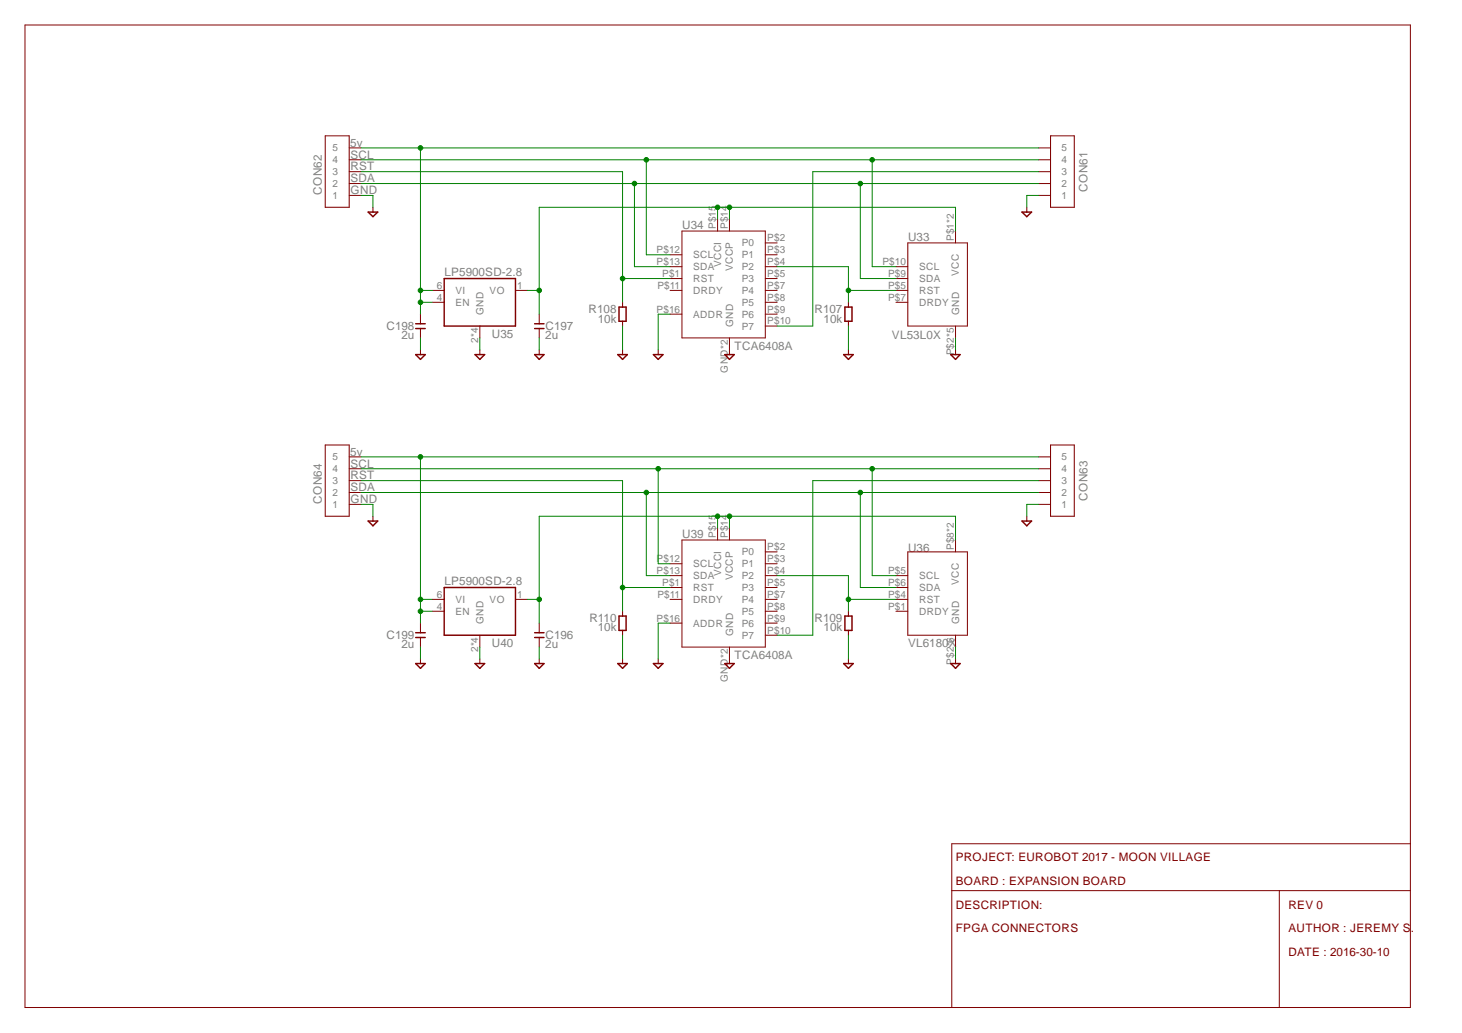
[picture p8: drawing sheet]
<svg xmlns="http://www.w3.org/2000/svg" width="297mm" height="210mm" viewBox="0 0 297 210" stroke-linecap="round" stroke-linejoin="round" font-family="sans-serif">
<g fill="none" stroke="#800000" stroke-width=".2">
<path d="M5.1 5.1h281.5v199.6h-281.5zM70.9 39.7h2.5M70.9 37.3h2.5M70.9 34.9h2.5M70.9 32.5h2.5M70.9 30.1h2.5M211 39.7h2.4M211 37.3h2.4M211 34.9h2.4M211 32.5h2.4M211 30.1h2.4M87.8 59h2.5"/>
<path d="M104.7 59h2.4M136.1 54.2h2.5M136.1 56.6h2.5M136.1 59h2.5M136.1 51.8h2.5M138.6 46.9h16.9v21.8h-16.9zM145.8 44.5v2.4M148.2 44.5v2.4M155.5 54.2h2.4M155.5 56.6h2.4M155.5 59h2.4M155.5 49.4h2.4"/>
<path d="M155.5 51.8h2.4M182 54.2h2.4M182 56.6h2.4M182 59h2.4M184.4 49.4h12.2v16.9h-12.2zM194.1 46.9v2.5M87.8 61.4h2.5M97.5 66.3v2.4M136.1 63.8h2.5M148.2 68.7v2.4M155.5 61.4h2.4M155.5 66.3h2.4"/>
<path d="M155.5 63.8h2.4M182 61.4h2.4M194.1 66.3v2.4M70.9 97.7h2.5M70.9 95.2h2.5M70.9 92.8h2.5M211 97.7h2.4M211 95.2h2.4M211 92.8h2.4M70.9 102.5h2.5M70.9 100.1h2.5M136.1 114.6h2.5"/>
<path d="M136.1 117h2.5M136.1 119.4h2.5M138.6 109.7h16.9v21.8h-16.9zM145.8 107.3v2.4M148.2 107.3v2.4M155.5 114.6h2.4M155.5 117h2.4M155.5 119.4h2.4M155.5 112.1h2.4M182 117h2.4M182 119.4h2.4M184.4 112.1h12.2v17h-12.2z"/>
<path d="M194.1 109.7v2.4M211 102.5h2.4M211 100.1h2.4M87.8 121.8h2.5M87.8 124.2h2.5M97.5 129.1v2.4M104.7 121.8h2.4M136.1 121.8h2.5M136.1 126.6h2.5M148.2 131.5v2.4M155.5 121.8h2.4M155.5 126.6h2.4"/>
<path d="M155.5 124.2h2.4M155.5 129.1h2.4M182 121.8h2.4M182 124.2h2.4M194.1 129.1v2.4M286.6 171.4h-93.2v33.3M193.4 181h93.2M259.9 181v23.7"/>
</g>
<g fill="none" stroke="#800000" stroke-width=".21">
<path d="M66.1 27.6h4.8v14.5h-4.8zM213.4 27.6h4.9v14.5h-4.9zM75.8 42.1v1M208.6 42.1v1M85.4 63.8v2M85.4 66.8v1.9M85.4 71.1v1M97.5 71.1v1M109.6 63.8v2M109.6 66.8v1.9M109.6 71.1v1M126.5 61.4v1"/>
<path d="M126.5 65.3v1M126.5 71.1v1M133.7 71.1v1M148.2 71.1v1M172.4 61.4v1M172.4 65.3v1M172.4 71.1v1M194.1 71.1v1M66.1 90.4h4.8v14.5h-4.8zM213.4 90.4h4.9v14.5h-4.9zM75.8 104.9v1M208.6 104.9v1"/>
<path d="M85.4 126.6v2M85.4 129.5v2M85.4 133.9v.9M97.5 133.9v.9M109.6 126.6v2M109.6 129.5v2M109.6 133.9v.9M126.5 124.2v1M126.5 128.1v1M126.5 133.9v.9M133.7 133.9v.9M148.2 133.9v.9"/>
<path d="M172.4 124.2v1M172.4 128.1v1M172.4 133.9v.9M194.1 133.9v.9"/>
</g>
<g fill="none" stroke="#800000" stroke-width=".3">
<path d="M74.8 43.1h1.9l-.9 .9zM90.3 56.6h14.4v9.7h-14.4zM207.6 43.1h2l-1 .9zM84.5 72.1h1.9l-1 .9zM84.5 66.8h1.9M84.5 65.8h1.9M96.5 72.1h2l-1 .9zM108.6 72.1h1.9l-.9 .9zM108.6 66.8h1.9M108.6 65.8h1.9M125.5 72.1h2l-1 .9zM125.8 62.4h1.4v2.9h-1.4z"/>
<path d="M132.8 72.1h1.9l-1 .9zM147.3 72.1h1.9l-1 .9zM171.4 72.1h2l-1 .9zM171.7 62.4h1.4v2.9h-1.4zM193.2 72.1h1.9l-1 .9zM74.8 105.9h1.9l-.9 .9zM90.3 119.4h14.4v9.7h-14.4zM207.6 105.9h2l-1 .9zM84.5 134.8h1.9l-1 1zM84.5 129.5h1.9M84.5 128.6h1.9M96.5 134.8h2l-1 1z"/>
<path d="M108.6 134.8h1.9l-.9 1zM108.6 129.5h1.9M108.6 128.6h1.9M125.5 134.8h2l-1 1zM125.8 125.2h1.4v2.9h-1.4zM132.8 134.8h1.9l-1 1zM147.3 134.8h1.9l-1 1zM171.4 134.8h2l-1 1zM171.7 125.2h1.4v2.9h-1.4zM193.2 134.8h1.9l-1 1z"/>
</g>
<g fill="none" stroke="#008000" stroke-width=".2">
<path d="M73.4 39.7h2.4v2.4M211 39.7h-2.4v2.4M157.9 54.2h14.5v7.2M172.4 59h9.6M85.4 68.7v2.4M97.5 68.7v2.4M109.6 68.7v2.4M126.5 66.3v4.8M136.1 63.8h-2.4v7.3M172.4 66.3v4.8M194.1 68.7v2.4M73.4 102.5h2.4v2.4"/>
<path d="M211 102.5h-2.4v2.4M85.4 131.5v2.4M97.5 131.5v2.4M109.6 131.5v2.4M126.5 129.1v4.8M136.1 126.6h-2.4v7.3M172.4 129.1v4.8M194.1 131.5v2.4"/>
</g>
<circle cx="172.4" cy="59" r=".46" fill="#008000"/>
<g fill="none" stroke="#008000" stroke-width=".2">
<path d="M73.4 34.9h53.1v26.5M126.5 56.6h9.6"/>
<circle cx="172.4" cy="59" r=".46"/>
</g>
<circle cx="126.5" cy="56.6" r=".46" fill="#008000"/>
<g fill="none" stroke="#008000" stroke-width=".2">
<path d="M73.4 37.3h137.6M128.9 37.3v16.9h7.2"/>
<circle cx="126.5" cy="56.6" r=".46"/>
</g>
<circle cx="128.9" cy="37.3" r=".46" fill="#008000"/>
<g fill="none" stroke="#008000" stroke-width=".2">
<path d="M174.8 37.3v19.3h7.2"/>
<circle cx="128.9" cy="37.3" r=".46"/>
</g>
<circle cx="174.8" cy="37.3" r=".46" fill="#008000"/>
<g fill="none" stroke="#008000" stroke-width=".2">
<path d="M73.4 32.5h137.6M131.3 32.5v19.3h4.8"/>
<circle cx="174.8" cy="37.3" r=".46"/>
</g>
<circle cx="131.3" cy="32.5" r=".46" fill="#008000"/>
<g fill="none" stroke="#008000" stroke-width=".2">
<path d="M177.2 32.5v21.7h4.8"/>
<circle cx="131.3" cy="32.5" r=".46"/>
</g>
<circle cx="177.2" cy="32.5" r=".46" fill="#008000"/>
<g fill="none" stroke="#008000" stroke-width=".2">
<path d="M73.4 30.1h137.6M85.4 30.1v33.7M211 34.9h-45.9v31.4h-7.2M85.4 59h2.4"/>
<circle cx="177.2" cy="32.5" r=".46"/>
</g>
<circle cx="85.4" cy="59" r=".46" fill="#008000"/>
<circle cx="85.4" cy="59" r=".46" fill="none" stroke="#008000" stroke-width=".2"/>
<circle cx="85.4" cy="30.1" r=".46" fill="#008000"/>
<g fill="none" stroke="#008000" stroke-width=".2">
<path d="M85.4 61.4h2.4"/>
<circle cx="85.4" cy="30.1" r=".46"/>
</g>
<circle cx="85.4" cy="61.4" r=".46" fill="#008000"/>
<g fill="none" stroke="#008000" stroke-width=".2">
<path d="M194.1 46.9v-4.8h-84.5v21.7"/>
<circle cx="85.4" cy="61.4" r=".46"/>
</g>
<circle cx="109.6" cy="59" r=".46" fill="#008000"/>
<g fill="none" stroke="#008000" stroke-width=".2">
<path d="M107.1 59h2.5M145.8 42.1v2.4"/>
<circle cx="109.6" cy="59" r=".46"/>
</g>
<circle cx="145.8" cy="42.1" r=".46" fill="#008000"/>
<g fill="none" stroke="#008000" stroke-width=".2">
<path d="M148.2 42.1v2.4"/>
<circle cx="145.8" cy="42.1" r=".46"/>
</g>
<circle cx="148.2" cy="42.1" r=".46" fill="#008000"/>
<g fill="none" stroke="#008000" stroke-width=".2">
<path d="M73.4 92.8h137.6M85.4 92.8v29h2.4"/>
<circle cx="148.2" cy="42.1" r=".46"/>
</g>
<circle cx="85.4" cy="92.8" r=".46" fill="#008000"/>
<g fill="none" stroke="#008000" stroke-width=".2">
<path d="M85.4 121.8v2.4h2.4"/>
<circle cx="85.4" cy="92.8" r=".46"/>
</g>
<circle cx="85.4" cy="121.8" r=".46" fill="#008000"/>
<g fill="none" stroke="#008000" stroke-width=".2">
<path d="M85.4 124.2v2.4"/>
<circle cx="85.4" cy="121.8" r=".46"/>
</g>
<circle cx="85.4" cy="124.2" r=".46" fill="#008000"/>
<g fill="none" stroke="#008000" stroke-width=".2">
<path d="M73.4 95.2h137.6M133.7 95.2v19.4h2.4"/>
<circle cx="85.4" cy="124.2" r=".46"/>
</g>
<circle cx="133.7" cy="95.2" r=".46" fill="#008000"/>
<g fill="none" stroke="#008000" stroke-width=".2">
<path d="M177.2 95.2v21.8h4.8"/>
<circle cx="133.7" cy="95.2" r=".46"/>
</g>
<circle cx="177.2" cy="95.2" r=".46" fill="#008000"/>
<g fill="none" stroke="#008000" stroke-width=".2">
<path d="M73.4 100.1h137.6M131.3 100.1v16.9h4.8"/>
<circle cx="177.2" cy="95.2" r=".46"/>
</g>
<circle cx="131.3" cy="100.1" r=".46" fill="#008000"/>
<g fill="none" stroke="#008000" stroke-width=".2">
<path d="M174.8 100.1v19.3h7.2"/>
<circle cx="131.3" cy="100.1" r=".46"/>
</g>
<circle cx="174.8" cy="100.1" r=".46" fill="#008000"/>
<g fill="none" stroke="#008000" stroke-width=".2">
<path d="M148.2 104.9v2.4M194.1 109.7v-4.8h-84.5v16.9h-2.5"/>
<circle cx="174.8" cy="100.1" r=".46"/>
</g>
<circle cx="148.2" cy="104.9" r=".46" fill="#008000"/>
<g fill="none" stroke="#008000" stroke-width=".2">
<path d="M145.8 104.9v2.4"/>
<circle cx="148.2" cy="104.9" r=".46"/>
</g>
<circle cx="145.8" cy="104.9" r=".46" fill="#008000"/>
<g fill="none" stroke="#008000" stroke-width=".2">
<path d="M109.6 121.8v4.8"/>
<circle cx="145.8" cy="104.9" r=".46"/>
</g>
<circle cx="109.6" cy="121.8" r=".46" fill="#008000"/>
<g fill="none" stroke="#008000" stroke-width=".2">
<path d="M73.4 97.7h53.1v26.5M126.5 119.4h9.6"/>
<circle cx="109.6" cy="121.8" r=".46"/>
</g>
<circle cx="126.5" cy="119.4" r=".46" fill="#008000"/>
<g fill="none" stroke="#008000" stroke-width=".2">
<path d="M211 97.7h-45.9v31.4h-7.2M157.9 117h14.5v7.2M172.4 121.8h9.6"/>
<circle cx="126.5" cy="119.4" r=".46"/>
</g>
<circle cx="172.4" cy="121.8" r=".46" fill="#008000"/>
<circle cx="172.4" cy="121.8" r=".46" fill="none" stroke="#008000" stroke-width=".2"/>
<g font-size="2.4" fill="#808080">
<text x="71.2" y="29.8">5v</text>
<text x="71.2" y="34.6">RST</text>
<text x="71.2" y="32.2">SCL</text>
<text x="65.4" y="39.6" transform="rotate(-90 65.4 39.6)">CON62</text>
<text x="71.2" y="37">SDA</text>
<text x="71.2" y="39.5">GND</text>
<text x="220.9" y="38.9" transform="rotate(-90 220.9 38.9)">CON61</text>
<text x="138.6" y="46.4">U34</text>
<text x="184.5" y="48.9">U33</text>
<text x="90.3" y="56.1">LP5900SD-2.8</text>
<text x="119.6" y="63.6">R108</text>
<text x="121.5" y="65.5">10k</text>
<text x="165.5" y="63.6">R107</text>
<text x="167.3" y="65.5">10k</text>
<text x="78.5" y="67">C198</text>
<text x="81.6" y="68.9">2u</text>
<text x="99.9" y="68.7">U35</text>
<text x="110.8" y="68.9">2u</text>
<text x="110.8" y="67">C197</text>
<text x="149.2" y="71.1">TCA6408A</text>
<text x="181.2" y="68.9">VL53L0X</text>
<text x="71.2" y="92.6">5v</text>
<text x="71.2" y="95">SCL</text>
<text x="71.2" y="99.8">SDA</text>
<text x="71.2" y="97.4">RST</text>
<text x="220.9" y="101.7" transform="rotate(-90 220.9 101.7)">CON63</text>
<text x="65.4" y="102.4" transform="rotate(-90 65.4 102.4)">CON64</text>
<text x="71.2" y="102.2">GND</text>
<text x="138.6" y="109.3">U39</text>
<text x="184.5" y="112.1">U36</text>
<text x="90.3" y="118.9">LP5900SD-2.8</text>
<text x="78.5" y="129.8">C199</text>
<text x="81.6" y="131.7">2u</text>
<text x="99.9" y="131.5">U40</text>
<text x="110.8" y="131.7">2u</text>
<text x="110.8" y="129.8">C196</text>
<text x="119.8" y="126.4">R110</text>
<text x="121.5" y="128.3">10k</text>
<text x="165.5" y="126.4">R109</text>
<text x="167.3" y="128.3">10k</text>
<text x="184.5" y="131.5">VL6180X</text>
<text x="149.2" y="133.9">TCA6408A</text>
</g>
<g font-size="2.4" fill="#800000">
<text x="194.2" y="179.8">BOARD : EXPANSION BOARD</text>
<text x="194.2" y="174.9">PROJECT: EUROBOT 2017 - MOON VILLAGE</text>
<text x="194.2" y="184.6">DESCRIPTION:</text>
<text x="261.8" y="184.6">REV 0</text>
<text x="194.2" y="189.4">FPGA CONNECTORS</text>
<text x="261.8" y="189.4">AUTHOR : JEREMY S.</text>
<text x="261.8" y="194.3">DATE : 2016-30-10</text>
</g>
<g font-size="2" fill="#808080">
<text x="67.6" y="35.6">3</text>
<text x="67.6" y="33.2">4</text>
<text x="67.6" y="30.7">5</text>
<text x="215.7" y="35.6">3</text>
<text x="215.7" y="33.2">4</text>
<text x="215.7" y="30.7">5</text>
<text x="67.6" y="40.4">1</text>
<text x="67.6" y="38">2</text>
<text x="215.7" y="40.4">1</text>
<text x="215.7" y="38">2</text>
<text x="145.5" y="46.6" transform="rotate(-90 145.5 46.6)">P$15</text>
<text x="147.9" y="46.6" transform="rotate(-90 147.9 46.6)">P$14</text>
<text x="133.4" y="51.4">P$12</text>
<text x="133.4" y="53.8">P$13</text>
<text x="140.8" y="52.5">SCL</text>
<text x="150.7" y="50.1">P0</text>
<text x="150.7" y="52.5">P1</text>
<text x="155.9" y="49">P$2</text>
<text x="155.9" y="51.4">P$3</text>
<text x="155.9" y="53.8">P$4</text>
<text x="179.3" y="53.8">P$10</text>
<text x="193.8" y="49" transform="rotate(-90 193.8 49)">P$1*2</text>
<text x="88.8" y="58.7">6</text>
<text x="92.5" y="59.7">VI</text>
<text x="99.5" y="59.7">VO</text>
<text x="105.1" y="58.7">1</text>
<text x="133.6" y="58.7">P$11</text>
<text x="134.5" y="56.3">P$1</text>
<text x="140.8" y="54.9">SDA</text>
<text x="140.8" y="57.3">RST</text>
<text x="140.8" y="59.7">DRDY</text>
<text x="146.5" y="54.3" transform="rotate(-90 146.5 54.3)">VCCI</text>
<text x="148.9" y="55.1" transform="rotate(-90 148.9 55.1)">VCCP</text>
<text x="150.7" y="57.3">P3</text>
<text x="150.7" y="54.9">P2</text>
<text x="150.7" y="59.7">P4</text>
<text x="155.9" y="56.3">P$5</text>
<text x="155.9" y="58.7">P$7</text>
<text x="180.4" y="56.3">P$9</text>
<text x="180.4" y="58.7">P$5</text>
<text x="186.7" y="54.9">SCL</text>
<text x="186.7" y="57.3">SDA</text>
<text x="186.7" y="59.7">RST</text>
<text x="194.8" y="56.1" transform="rotate(-90 194.8 56.1)">VCC</text>
<text x="88.8" y="61.1">4</text>
<text x="92.5" y="62.1">EN</text>
<text x="98.2" y="64" transform="rotate(-90 98.2 64)">GND</text>
<text x="133.4" y="63.5">P$16</text>
<text x="140.8" y="64.6">ADDR</text>
<text x="150.7" y="62.1">P5</text>
<text x="150.7" y="64.6">P6</text>
<text x="155.9" y="61.1">P$8</text>
<text x="155.9" y="63.5">P$9</text>
<text x="155.9" y="65.9">P$10</text>
<text x="180.4" y="61.1">P$7</text>
<text x="186.7" y="62.1">DRDY</text>
<text x="194.9" y="64" transform="rotate(-90 194.9 64)">GND</text>
<text x="97.2" y="69.7" transform="rotate(-90 97.2 69.7)">2*4</text>
<text x="149" y="66.4" transform="rotate(-90 149 66.4)">GND</text>
<text x="150.7" y="67">P7</text>
<text x="147.9" y="75.7" transform="rotate(-90 147.9 75.7)">GND*2</text>
<text x="193.8" y="72.2" transform="rotate(-90 193.8 72.2)">P$2*5</text>
<text x="67.6" y="96">4</text>
<text x="67.6" y="93.6">5</text>
<text x="215.7" y="96">4</text>
<text x="215.7" y="93.6">5</text>
<text x="67.6" y="100.8">2</text>
<text x="67.6" y="98.4">3</text>
<text x="215.7" y="100.8">2</text>
<text x="215.7" y="98.4">3</text>
<text x="67.6" y="103.2">1</text>
<text x="215.7" y="103.2">1</text>
<text x="145.5" y="109.3" transform="rotate(-90 145.5 109.3)">P$15</text>
<text x="147.9" y="109.3" transform="rotate(-90 147.9 109.3)">P$14</text>
<text x="150.7" y="112.9">P0</text>
<text x="155.9" y="111.8">P$2</text>
<text x="193.8" y="111.8" transform="rotate(-90 193.8 111.8)">P$8*2</text>
<text x="133.4" y="114.2">P$12</text>
<text x="133.4" y="116.6">P$13</text>
<text x="134.5" y="119">P$1</text>
<text x="140.8" y="115.3">SCL</text>
<text x="140.8" y="117.7">SDA</text>
<text x="146.5" y="117.1" transform="rotate(-90 146.5 117.1)">VCCI</text>
<text x="148.9" y="117.9" transform="rotate(-90 148.9 117.9)">VCCP</text>
<text x="150.7" y="115.3">P1</text>
<text x="150.7" y="117.7">P2</text>
<text x="155.9" y="114.2">P$3</text>
<text x="155.9" y="119">P$5</text>
<text x="155.9" y="116.6">P$4</text>
<text x="180.4" y="116.6">P$5</text>
<text x="180.4" y="119">P$6</text>
<text x="186.7" y="117.7">SCL</text>
<text x="194.8" y="118.9" transform="rotate(-90 194.8 118.9)">VCC</text>
<text x="88.8" y="121.5">6</text>
<text x="88.8" y="123.9">4</text>
<text x="92.5" y="122.6">VI</text>
<text x="92.5" y="125">EN</text>
<text x="99.5" y="122.5">VO</text>
<text x="105.1" y="121.5">1</text>
<text x="133.6" y="121.5">P$11</text>
<text x="140.8" y="120.1">RST</text>
<text x="140.8" y="122.6">DRDY</text>
<text x="150.7" y="120.1">P3</text>
<text x="150.7" y="122.5">P4</text>
<text x="150.7" y="124.9">P5</text>
<text x="155.9" y="121.5">P$7</text>
<text x="155.9" y="123.9">P$8</text>
<text x="180.4" y="121.5">P$4</text>
<text x="180.4" y="123.9">P$1</text>
<text x="186.7" y="120.1">SDA</text>
<text x="186.7" y="122.6">RST</text>
<text x="186.7" y="125">DRDY</text>
<text x="98.2" y="126.8" transform="rotate(-90 98.2 126.8)">GND</text>
<text x="133.4" y="126.3">P$16</text>
<text x="140.8" y="127.4">ADDR</text>
<text x="149" y="129.2" transform="rotate(-90 149 129.2)">GND</text>
<text x="150.7" y="127.3">P6</text>
<text x="150.7" y="129.8">P7</text>
<text x="155.9" y="126.3">P$9</text>
<text x="155.9" y="128.7">P$10</text>
<text x="194.9" y="126.8" transform="rotate(-90 194.9 126.8)">GND</text>
<text x="97.2" y="132.5" transform="rotate(-90 97.2 132.5)">2*4</text>
<text x="193.8" y="135" transform="rotate(-90 193.8 135)">P$2*6</text>
<text x="147.9" y="138.5" transform="rotate(-90 147.9 138.5)">GND*2</text>
</g>
</svg>
